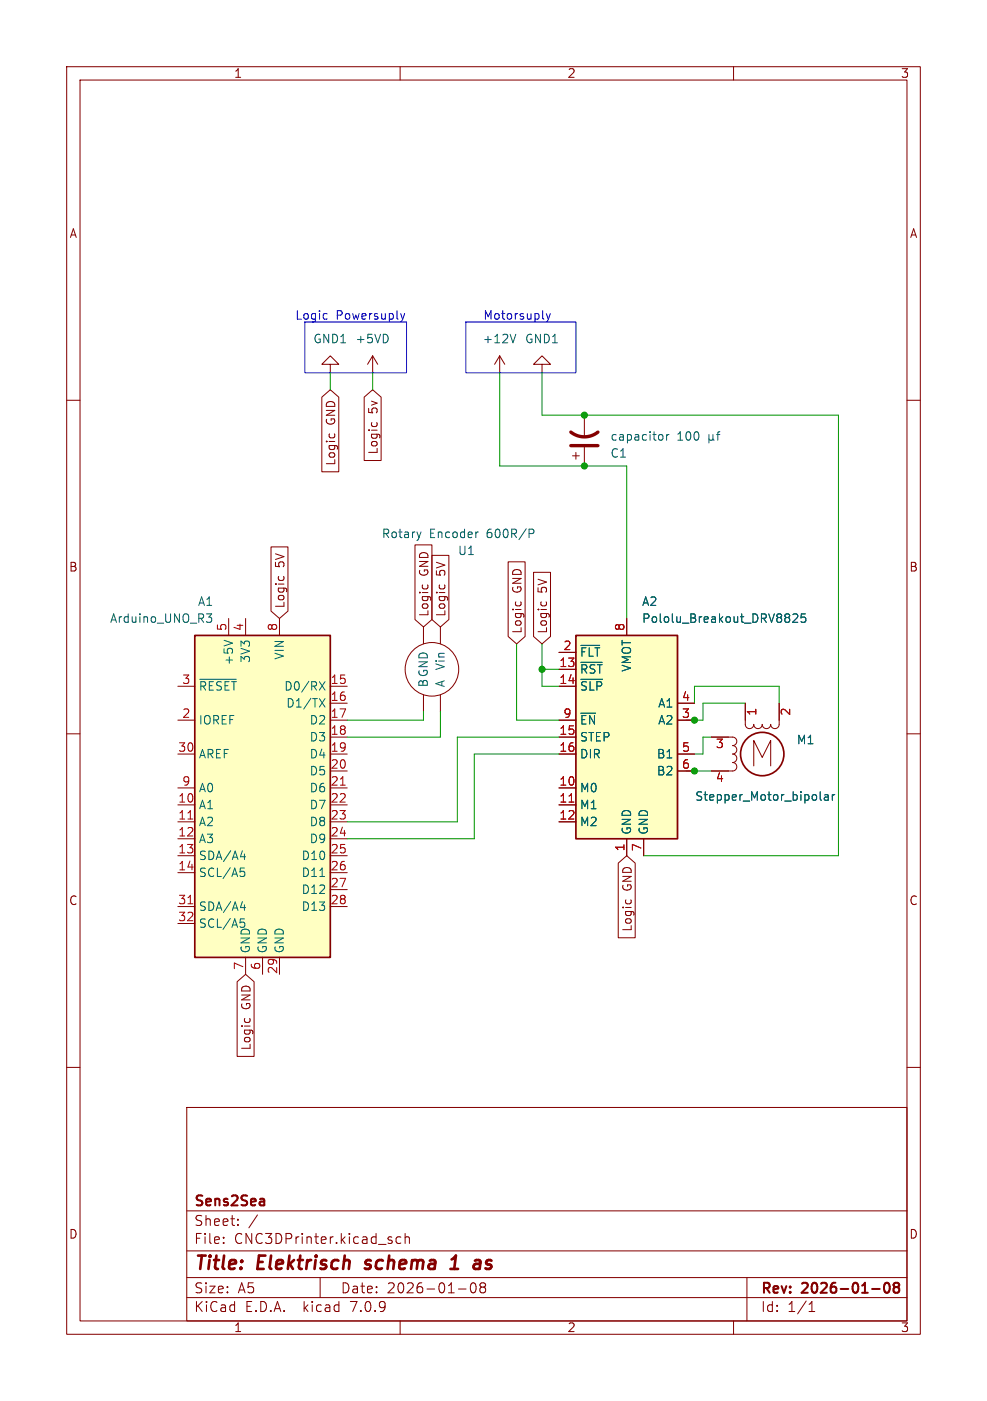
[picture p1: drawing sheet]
<svg xmlns="http://www.w3.org/2000/svg" width="148mm" height="210mm" viewBox="0 0 148 210" stroke-linecap="round" stroke-linejoin="round" font-family="sans-serif">
<g fill="none" stroke="#840000" stroke-width=".15">
<path d="M10 10h128v190h-128zM12 12h124v186h-124zM60 10v2M110 10v2M10 60h2M48.3 59.5l1.2-1.1 1.3 1.1v11.2h-2.5zM49.5 54.6h-1.2l1.2-1.3 1.3 1.3h-1.3v1.3M54.6 59.5l1.3-1.1 1.3 1.1v9.5h-2.6zM55.9 53.3l-.8 1.3M55.9 53.3v2.6M55.9 53.3l.7 1.3M74.9 53.3l-.7 1.3"/>
<path d="M74.9 53.3v2.6M74.9 53.3l.8 1.3M81.3 54.6h-1.3l1.3-1.3 1.2 1.3h-1.2v1.3M136 60h2M49.4 65v.1M50.1 65l.1 .1M55.8 63.3l-.1 .2M56.5 63.3l.1 .2M85.9 68.3h1M86.4 67.8v1M87.6 62.2v3.3M87.6 67.1v2.8"/>
<path d="M34.3 92.7v2.6M36.8 92.7v2.6M40.6 82h2.6v9.6l-1.3 1.1-1.3-1.1zM41.8 86.4l-.1 .1M41.9 92.7v2.6M42.5 86.4l.1 .1M62.2 81.7h2.6v11.2l-1.3 1.1-1.3-1.1zM63.4 87.7l-.1 .1M63.5 94v2.5M64.1 87.7l.1 .1M64.8 83.2h2.5v9.7l-1.3 1.1-1.2-1.1zM65.9 87.7v.1"/>
<path d="M66 94v2.5M66.6 87.7l.1 .1M76.2 84.2h2.5v11.2l-1.2 1.1-1.3-1.1zM77.4 90.2l-.1 .1M78.1 90.2v.1M80 85.8h2.6v9.6l-1.3 1.1-1.3-1.1zM81.2 90.2l-.1 .1M81.9 90.2l.1 .1M83.8 97.8h2.6M94 92.7v2.6M10 110h2M26.7 118.1h2.5"/>
<path d="M26.7 102.9h2.5M26.7 113h2.5M26.7 108h2.5M49.5 115.6h2.6M49.5 110.5h2.6M49.5 118.1h2.6M49.5 102.9h2.6M49.5 113h2.6M49.5 108h2.6M49.5 105.4h2.6M63.5 104.1v2.6M66 104.1v2.6"/>
<path d="M83.8 110.5h2.6M83.8 118.1h2.6M83.8 100.3h2.6M83.8 102.9h2.6M83.8 113h2.6M83.8 108h2.6M101.6 115.6h2.5M101.6 113h2.5M101.6 108h2.5M101.6 105.4h2.5M106.7 110.5h3.2a.64 .64 0 0 1 .6 .6 .64 .64 0 0 1-.6 .7 .64 .64 0 0 1 .6 .6 .64 .64 0 0 1-.6 .6 .64 .64 0 0 1 .6 .7 .64 .64 0 0 1-.6 .6 .64 .64 0 0 1 .6 .6 .64 .64 0 0 1-.6 .7h-3.2M111.8 105.4v3.2a.64 .64 0 0 0 .6 .6 .64 .64 0 0 0 .6-.6 .64 .64 0 0 0 .7 .6 .64 .64 0 0 0 .6-.6 .64 .64 0 0 0 .6 .6 .64 .64 0 0 0 .7-.6 .64 .64 0 0 0 .6 .6 .64 .64 0 0 0 .6-.6v-3.2"/>
<path d="M113 114.8v-3.8l1.3 2.5 1.3-2.5v3.8M136 110h2M26.7 120.7h2.5M26.7 123.2h2.5M26.7 125.7h2.5M26.7 128.3h2.5M26.7 130.8h2.5M26.7 135.9h2.5M26.7 138.4h2.5M49.5 120.7h2.6M49.5 123.2h2.6M49.5 125.7h2.6"/>
<path d="M49.5 128.3h2.6M49.5 130.8h2.6M49.5 133.4h2.6M49.5 135.9h2.6M83.8 120.7h2.6M83.8 123.2h2.6M92.7 129.4l1.3-1.1 1.3 1.1v11.2h-2.6zM93.9 134.9l-.1 .1M94 125.7v2.6M94.6 134.9l.1 .1M96.5 125.7v2.6M10 160h2"/>
<path d="M35.6 147.2l1.2-1.1 1.3 1.1v11.2h-2.5zM36.7 152.7v.1M36.8 143.5v2.6M37.4 152.7l.1 .1M39.4 143.5v2.6M41.9 143.5v2.6M136 160h2M28 166h108v32h-108zM28 194.5h108M28 191.5h108M28 187.5h108M28 181.5h108"/>
<path d="M33.5 186.3v.1M33.5 185.5v.1M35.7 183.6v.1M35.7 182.8v.1M38.6 182.1l-1.3 2M48 191.5v3M60 198v2M60.1 185.5l-.4-.1-.3 .3v.4l.1 .2h.6M60.7 185.5a.37 .37 0 0 1 .7 .1v.8M60.7 184.9v1.5M68.7 193.2h1.2M70.7 192.4l.3-.1a.94 .94 0 0 1 0 1.5h-.1a.91 .91 0 0 1-.2-1.4z"/>
<path d="M72.2 192.9l-.2-.2v-.3l.2-.1 .5 .1 .1 .2-.1 .2-.2 .1M72.2 192.9l-.2 .3v.3l.2 .3 .5-.1 .1-.2-.1-.4-.2-.2M72.2 192.9h.3M110 198v2M112 191.5v6.5M121.3 196.6h.9M121.3 195.5l.4-.4v1.5"/>
<circle cx="64.8" cy="100.3" r="4"/>
</g>
<path d="M39.4 179.7l.2 .2v.8M39.6 180.6l-.1 .1M39.6 180l-.1 .1M130.8 193.2h1.1M132.8 192.4l.3-.1a.94 .94 0 0 1 0 1.5h-.2a1 1 0 0 1-.1-1.4zM134.3 192.9l-.3-.3 .1-.2 .2-.1 .4 .1 .1 .2v.2l-.2 .1M134.3 192.9l-.3 .3 .1 .4 .2 .2 .4-.1 .1-.2v-.4l-.2-.2M134.3 192.9h.3" fill="none" stroke="#840000" stroke-width=".3"/>
<path d="M54.7 190.1l.2 .1M54.9 189l-.1 .3 .1 .1M67.5 190.2h1.2M67.7 188.8l.7-.6-.3 2M71.4 188.9l.6 .1 .1 .2-.2 1M71.9 190.1l-.2 .1M72 189.4h-.6" fill="none" stroke="#840000" stroke-width=".4"/>
<g fill="none" stroke="#840000" stroke-width=".25">
<path d="M29.2 95.3h20.3v48.2h-20.3zM86.4 95.3h15.2v30.4h-15.2z"/>
<circle cx="114.3" cy="113" r="3.3"/>
</g>
<g fill="none" stroke="#006464" stroke-width=".15">
<path d="M77.3 50.1l-.4 1.3M63.1 79.7l-.3 .9M71.7 79.7l-.2 .1M79.3 79.3h.5l.3 .3-.2 .3-.6 .1M99.2 65.1l.2 .3v.3l-.2 .3M100 65.1v.9M100.3 65.1l-.2 .1-.1 .2M106.3 65.1v1.3M106.3 65.8l.2 .2h.2l.2-.2M106.9 65.8l.2 .2M106.9 65.1v.7M107.5 65.1h.4"/>
<path d="M107.9 64.7l-.3 .2v1.1M31 92h.7l-.4 .5 .4 .1v.4l-.2 .3h-.4M33.6 96l1.3 .4M87.1 99.3h3.2M87.1 96.7h2.8M118.3 92.1l.1 .2-.1 .2M118.3 92.6l.1 .2-.1 .4M118.9 92.1l.5-.1 .2 .1v.3l-.8 .9h.8M120.8 92h-.6l-.1 .6 .2-.1 .4 .1 .1 .1v.5l-.2 .1-.5-.1M29.9 101.8h5.5M47.9 102.2l.8 1.2M47.9 104.7l.8 1.3"/>
<path d="M48.7 102.2l-.8 1.2M48.7 104.7l-.8 1.3M87.1 101.8h3.2M87.1 106.9h2.2M123 118.7v1.1l.2 .2M123.7 119.2h.4l.1 .8M124.2 119.4l-.4 .1a.25 .25 0 0 0-.2 .2 .25 .25 0 0 0 .2 .3l.4-.1M124.8 119.1v.9M125.2 119.1l-.3 .1-.1 .2M36 130.1h.7M36 137.7h.7M36 128.4h.8"/>
<path d="M36 136h.8M36.2 130.6h.3l.2 .2-.1 .5-.4 .1M36.2 138.2l.4 .1 .1 .5M36.7 128v.8M36.7 135.6v.9M48 131.4h.7"/>
</g>
<path d="M85.6 64.8a3.3 3.3 0 0 0 4.1 0M85.6 66.8h4.1" fill="none" stroke="#840000" stroke-width=".51"/>
<g fill="#ffffc2" stroke="#ffffc2" stroke-width=".15">
<path d="M86.4 95.3h15.2v30.4h-15.2z"/>
<path d="M29.2 95.3h20.3v48.2h-20.3z"/>
</g>
<path d="M51 117.7h.8M28.2 122.8h.7M28.2 135.5h.7M85.3 120.2h.8" fill="none" stroke="#a90000" stroke-width=".15"/>
<path d="M45.7 48.3h15.3v7.6h-15.3zM48.9 47l.2 .1M49.1 47.8h-.2M60.1 47l.3 .8M60.4 47.8l-.1 .3-.2 .2M60.7 47l-.3 .8M69.8 48.3h16.6v7.6h-16.6zM81.9 47l.3 .8M82.2 47.8l-.1 .3-.2 .2M82.5 47l-.3 .8" fill="none" stroke="#0000c2" stroke-width=".15"/>
<g fill="none" stroke="#009600" stroke-width=".15">
<path d="M49.5 55.9v2.5M55.9 55.9v2.5M74.9 55.9v14h19.1v22.8M81.3 55.9v6.3h44.4v66.1h-29.2M77.5 96.5v11.5h6.3M81.3 96.5v6.4h2.5M63.5 106.7v1.3h-11.4M66 106.7v3.8h-13.9M81.3 100.3h2.5M83.8 110.5h-15.2v12.7h-16.5M83.8 113h-12.7v12.7h-19M102.9 115.6h3.8"/>
<path d="M104.1 105.4v-2.5h12.7v2.5M106.7 110.5h-1.3v2.5h-1.3M111.8 105.4h-6.4v2.6h-2.5"/>
</g>
<g fill="#009600" stroke="#009600" stroke-width=".15">
<circle cx="104.1" cy="108" r=".46"/>
<circle cx="87.6" cy="62.2" r=".46"/>
<circle cx="87.6" cy="69.9" r=".46"/>
<circle cx="81.3" cy="100.3" r=".46"/>
<circle cx="104.1" cy="115.6" r=".46"/>
</g>
<g font-size="2.8" fill="#840000">
<text x="29" y="190.9">Title:</text>
<text x="38.7" y="190.9">Elektrisch</text>
<text x="55.7" y="190.9">schema</text>
<text x="69.3" y="190.9">1</text>
<text x="73.5" y="190.9">as</text>
</g>
<g font-size="2.1" fill="#840000">
<text x="29" y="184">Sheet:</text>
<text x="29" y="181.2">Sens2Sea</text>
<text x="29" y="186.7">File:</text>
<text x="35.1" y="186.7">CNC3DPrinter.kicad_sch</text>
<text x="29" y="196.9">KiCad</text>
<text x="29" y="194.1">Size:</text>
<text x="35.7" y="194.1">A5</text>
<text x="36.7" y="196.9">E.D.A.</text>
<text x="45.6" y="196.9">kicad</text>
<text x="51" y="194.1">Date:</text>
<text x="52.8" y="196.9">7.0.9</text>
<text x="58" y="194.1">2026-01-08</text>
<text x="114" y="194.3">Rev:</text>
<text x="114" y="196.9">Id:</text>
<text x="118.1" y="196.9">1/1</text>
<text x="120.4" y="194.3">2026-01-08</text>
</g>
<g font-size="1.8" fill="#840000">
<text x="35" y="11.9">1</text>
<text x="85" y="11.9">2</text>
<text x="135" y="11.9">3</text>
<text x="10.3" y="35.9">A</text>
<text x="136.3" y="35.9">A</text>
<text x="50.5" y="63.7" transform="rotate(-90 50.5 63.7)">GND</text>
<text x="56.8" y="62" transform="rotate(-90 56.8 62)">5v</text>
<text x="50.5" y="69.9" transform="rotate(-90 50.5 69.9)">Logic</text>
<text x="56.8" y="68.2" transform="rotate(-90 56.8 68.2)">Logic</text>
<text x="10.3" y="85.9">B</text>
<text x="42.9" y="85.1" transform="rotate(-90 42.9 85.1)">5V</text>
<text x="64.5" y="86.4" transform="rotate(-90 64.5 86.4)">GND</text>
<text x="67" y="86.4" transform="rotate(-90 67 86.4)">5V</text>
<text x="78.4" y="88.9" transform="rotate(-90 78.4 88.9)">GND</text>
<text x="82.2" y="88.9" transform="rotate(-90 82.2 88.9)">5V</text>
<text x="136.3" y="85.9">B</text>
<text x="42.9" y="91.3" transform="rotate(-90 42.9 91.3)">Logic</text>
<text x="64.5" y="92.6" transform="rotate(-90 64.5 92.6)">Logic</text>
<text x="67" y="92.6" transform="rotate(-90 67 92.6)">Logic</text>
<text x="78.4" y="95.1" transform="rotate(-90 78.4 95.1)">Logic</text>
<text x="82.2" y="95.1" transform="rotate(-90 82.2 95.1)">Logic</text>
<text x="10.3" y="135.9">C</text>
<text x="94.9" y="133.6" transform="rotate(-90 94.9 133.6)">GND</text>
<text x="136.3" y="135.9">C</text>
<text x="94.9" y="139.8" transform="rotate(-90 94.9 139.8)">Logic</text>
<text x="37.8" y="151.3" transform="rotate(-90 37.8 151.3)">GND</text>
<text x="37.8" y="157.5" transform="rotate(-90 37.8 157.5)">Logic</text>
<text x="10.3" y="185.9">D</text>
<text x="136.3" y="185.9">D</text>
<text x="35" y="199.9">1</text>
<text x="85" y="199.9">2</text>
<text x="135" y="199.9">3</text>
</g>
<g font-size="1.8" fill="#0000c2">
<text x="44.2" y="48">Logic</text>
<text x="50.4" y="48">Powersuply</text>
<text x="72.4" y="48">Motorsuply</text>
</g>
<g font-size="1.8" fill="#006464">
<text x="46.9" y="51.7">GND1</text>
<text x="53.2" y="51.7">+5VD</text>
<text x="72.3" y="51.7">+12V</text>
<text x="78.6" y="51.7">GND1</text>
<text x="91.4" y="68.8">C1</text>
<text x="91.4" y="66.3">capacitor</text>
<text x="101.5" y="66.3">100</text>
<text x="57.2" y="80.9">Rotary</text>
<text x="64.4" y="80.9">Encoder</text>
<text x="68.6" y="83.4">U1</text>
<text x="73.1" y="80.9">600R/P</text>
<text x="16.4" y="93.6">Arduino_UNO_R3</text>
<text x="29.6" y="91">A1</text>
<text x="96.2" y="91">A2</text>
<text x="96.2" y="93.6">Pololu_Breakout_DRV8825</text>
<text x="35.2" y="99.8" transform="rotate(-90 35.2 99.8)">+5V</text>
<text x="37.7" y="99.5" transform="rotate(-90 37.7 99.5)">3V3</text>
<text x="42.8" y="99" transform="rotate(-90 42.8 99)">VIN</text>
<text x="66.9" y="100.6" transform="rotate(-90 66.9 100.6)">Vin</text>
<text x="86.9" y="101.2">~{RST}</text>
<text x="86.9" y="98.7">~{FLT}</text>
<text x="94.8" y="100.8" transform="rotate(-90 94.8 100.8)">VMOT</text>
<text x="29.7" y="103.7">~{RESET}</text>
<text x="42.5" y="103.7">D0/RX</text>
<text x="42.8" y="106.3">D1/TX</text>
<text x="64.4" y="103.1" transform="rotate(-90 64.4 103.1)">B GND</text>
<text x="66.9" y="103.1" transform="rotate(-90 66.9 103.1)">A</text>
<text x="86.9" y="103.7">~{SLP}</text>
<text x="98.6" y="106.3">A1</text>
<text x="29.7" y="108.8">IOREF</text>
<text x="29.7" y="113.9">AREF</text>
<text x="46.3" y="108.8">D2</text>
<text x="46.3" y="111.4">D3</text>
<text x="46.3" y="113.9">D4</text>
<text x="86.9" y="111.4">STEP</text>
<text x="86.9" y="113.9">DIR</text>
<text x="86.9" y="108.8">~{EN}</text>
<text x="98.4" y="113.9">B1</text>
<text x="98.6" y="108.8">A2</text>
<text x="119.4" y="111.8">M1</text>
<text x="29.7" y="119">A0</text>
<text x="46.3" y="116.4">D5</text>
<text x="46.3" y="119">D6</text>
<text x="86.9" y="119">M0</text>
<text x="98.4" y="116.4">B2</text>
<text x="29.7" y="121.5">A1</text>
<text x="29.7" y="124.1">A2</text>
<text x="46.3" y="121.5">D7</text>
<text x="46.3" y="124.1">D8</text>
<text x="86.9" y="121.5">M1</text>
<text x="86.9" y="124.1">M2</text>
<text x="94.8" y="125.2" transform="rotate(-90 94.8 125.2)">GND</text>
<text x="97.4" y="125.2" transform="rotate(-90 97.4 125.2)">GND</text>
<text x="104.1" y="120.2">Stepper_Motor_bipolar</text>
<text x="29.7" y="126.6">A3</text>
<text x="29.7" y="129.1">SDA/A4</text>
<text x="29.7" y="131.7">SCL/A5</text>
<text x="45.1" y="129.1">D10</text>
<text x="45.1" y="131.7">D11</text>
<text x="46.3" y="126.6">D9</text>
<text x="29.7" y="136.8">SDA/A4</text>
<text x="45.1" y="134.2">D12</text>
<text x="45.1" y="136.8">D13</text>
<text x="29.7" y="139.3">SCL/A5</text>
<text x="37.7" y="143" transform="rotate(-90 37.7 143)">GND</text>
<text x="40.2" y="143" transform="rotate(-90 40.2 143)">GND</text>
<text x="42.8" y="143" transform="rotate(-90 42.8 143)">GND</text>
</g>
<g font-size="1.8" fill="#a90000">
<text x="34" y="94.7" transform="rotate(-90 34 94.7)">5</text>
<text x="36.6" y="94.7" transform="rotate(-90 36.6 94.7)">4</text>
<text x="41.7" y="94.7" transform="rotate(-90 41.7 94.7)">8</text>
<text x="93.7" y="94.7" transform="rotate(-90 93.7 94.7)">8</text>
<text x="83.8" y="100.1">13</text>
<text x="84.4" y="97.5">2</text>
<text x="27.2" y="107.7">2</text>
<text x="27.2" y="102.6">3</text>
<text x="49.5" y="102.6">15</text>
<text x="49.5" y="105.2">16</text>
<text x="49.5" y="107.7">17</text>
<text x="83.8" y="102.6">14</text>
<text x="84.4" y="107.7">9</text>
<text x="102.2" y="107.7">3</text>
<text x="102.2" y="105.2">4</text>
<text x="113.7" y="107.4" transform="rotate(-90 113.7 107.4)">1</text>
<text x="118.8" y="107.4" transform="rotate(-90 118.8 107.4)">2</text>
<text x="26.6" y="112.8">30</text>
<text x="49.5" y="110.2">18</text>
<text x="49.5" y="112.8">19</text>
<text x="83.8" y="110.2">15</text>
<text x="83.8" y="112.8">16</text>
<text x="102.2" y="112.8">5</text>
<text x="107.2" y="112.5">3</text>
<text x="27.2" y="117.9">9</text>
<text x="49.5" y="115.3">20</text>
<text x="49.5" y="117.9">21</text>
<text x="83.8" y="117.9">10</text>
<text x="102.2" y="115.3">6</text>
<text x="107.2" y="117.6">4</text>
<text x="26.6" y="120.4">10</text>
<text x="26.6" y="122.9">11</text>
<text x="26.6" y="125.5">12</text>
<text x="49.5" y="120.4">22</text>
<text x="49.5" y="122.9">23</text>
<text x="49.5" y="125.5">24</text>
<text x="83.8" y="120.4">11</text>
<text x="83.8" y="122.9">12</text>
<text x="26.6" y="128">13</text>
<text x="26.6" y="130.6">14</text>
<text x="49.5" y="128">25</text>
<text x="49.5" y="130.6">26</text>
<text x="93.7" y="127.7" transform="rotate(-90 93.7 127.7)">1</text>
<text x="96.3" y="127.7" transform="rotate(-90 96.3 127.7)">7</text>
<text x="26.6" y="135.6">31</text>
<text x="49.5" y="133.1">27</text>
<text x="49.5" y="135.6">28</text>
<text x="26.6" y="138.2">32</text>
<text x="36.6" y="145.5" transform="rotate(-90 36.6 145.5)">7</text>
<text x="39.1" y="145.5" transform="rotate(-90 39.1 145.5)">6</text>
<text x="41.7" y="146.1" transform="rotate(-90 41.7 146.1)">29</text>
</g>
</svg>
